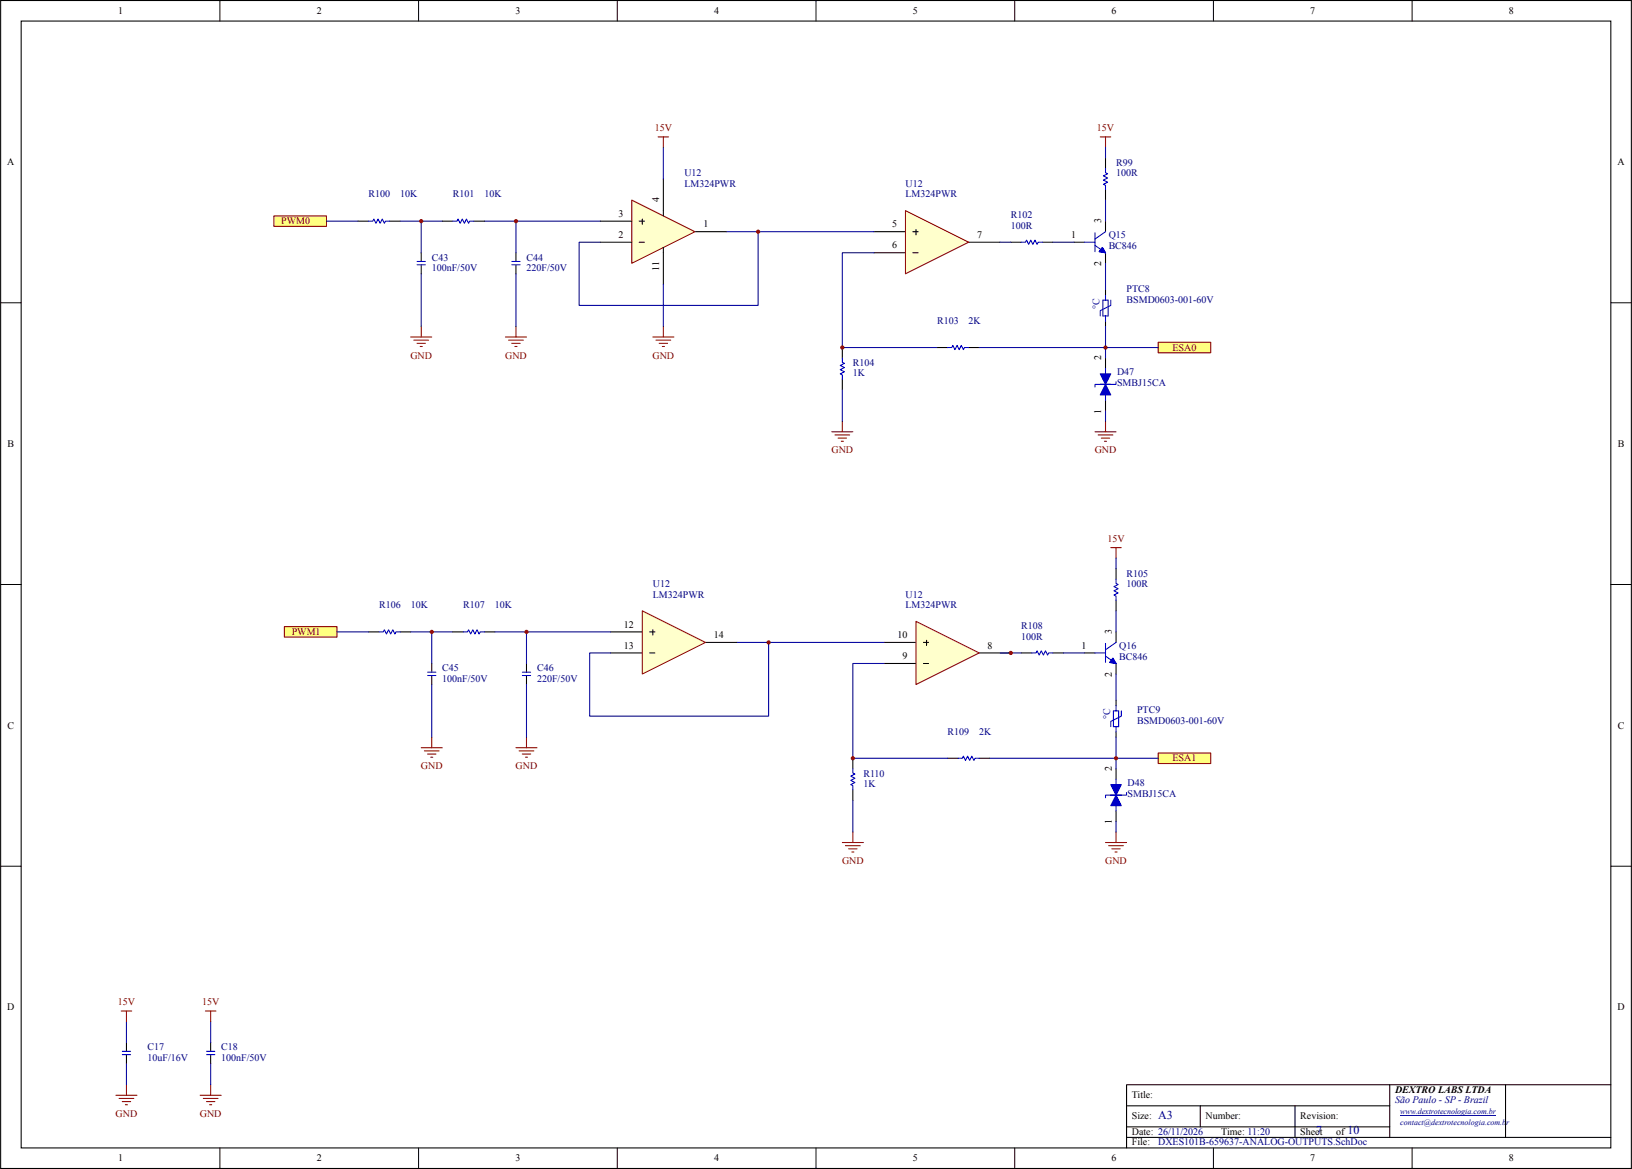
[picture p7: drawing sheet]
<svg xmlns="http://www.w3.org/2000/svg" width="394mm" height="282mm" viewBox="0 0 394 282" stroke-linecap="round" stroke-linejoin="round" font-family="sans-serif">
<path d="M.2 .1h393.3v281.7h-393.3zM5.1 5.1h383.5v271.7h-383.5z" fill="none" stroke="#000" stroke-width=".25"/>
<g fill="none" stroke="#000" stroke-width=".24">
<path d="M53 .1v5M101 .1v5M148.9 .1v5M196.8 .1v5M244.8 .1v5M292.7 .1v5M340.7 .1v5M.2 73h4.9M388.6 73h4.9M.2 140.9h4.9M388.6 140.9h4.9M.2 208.9h4.9"/>
<path d="M388.6 208.9h4.9M53 276.8v5M101 276.8v5M148.9 276.8v5M196.8 276.8v5M244.8 276.8v5M292.7 276.8v5M340.7 276.8v5"/>
</g>
<g fill="#ffff80" stroke="#800000" stroke-width=".25">
<path d="M66.1 52.1h12.7v2.5h-12.7z"/>
<path d="M68.6 151.1h12.7v2.5h-12.7z"/>
<path d="M279.4 82.5h12.7v2.6h-12.7z"/>
<path d="M279.4 181.6h12.7v2.5h-12.7z"/>
</g>
<path d="M337.8 268.9h23.1" fill="none" stroke="#000080" stroke-width=".24"/>
<path d="M160 43.2v7.6M167.6 55.9h7.7M160 61v7.6M271.8 266.7h63.5M271.8 274.3h116.8M271.8 271.7h63.5M289.5 266.7v5M312.4 266.7v7.6M335.3 261.6v12.7M363.2 261.6h-91.4v15.2M388.6 261.6h-25.4v12.7" fill="none" stroke="#000" stroke-width=".25"/>
<path d="M152.4 48.3l15.2 7.6-15.2 7.6z" fill="#ffc" stroke="#900" stroke-width=".25"/>
<path d="M144.8 58.4h7.6M144.8 53.3h7.6M154.2 58.4h1.3M154.2 53.3h1.3M154.9 52.8v1.3M160 50.8v1.3M160 59.7v1.3M210.8 55.9h7.6M233.7 58.4h7.6M210.8 61h7.6" fill="none" stroke="#000" stroke-width=".25"/>
<path d="M218.4 50.8l15.3 7.6-15.3 7.6z" fill="#ffc" stroke="#900" stroke-width=".25"/>
<g fill="none" stroke="#000" stroke-width=".25">
<path d="M220.2 55.9h1.3M221 55.4v1.2M243.8 58.4h2.6M251.5 58.4h2.5M259.1 58.4h2.5M266.7 53.3v2.6M220.2 61h1.3M266.7 61v2.5M266.7 69.8v1.3M266.7 77.5v1.2M203.2 83.8v2.5M203.2 91.4v2.6"/>
<path d="M226.1 83.8h2.5M233.7 83.8h2.5M266.7 86.3v2.6M266.7 96.5v2.5M147.3 157.5h7.6M147.3 152.4h7.6M170.2 154.9h7.6"/>
</g>
<g fill="none" stroke="#800000" stroke-width=".25">
<path d="M158.8 33h2.5M160 33v2.6M265.4 33h2.6M266.7 33v2.6M101.6 78.7v2.6M160 78.7v2.6M99.1 81.3h5.1M99.8 82h3.6M100.6 82.8h2M101.4 83.6h.5M157.5 81.3h5.1M158.2 82h3.6"/>
<path d="M159 82.8h2M159.8 83.6h.5M200.7 104.1h5M201.4 104.9h3.6M202.2 105.6h2M202.9 106.4h.6M203.2 101.6v2.5M264.2 104.1h5M264.9 104.9h3.6M265.7 105.6h2M266.4 106.4h.5M266.7 101.6v2.5"/>
</g>
<g fill="none" stroke="#00f" stroke-width=".25">
<path d="M246.4 58.4h1l.2-.5 .6 1 .5-1 .5 1 .5-1 .5 1 .2-.5h1.1M261.6 58.4h2.6M264.2 59.2l2.5 1.8M264.2 56.1v4.6M265.9 59.7l.8 1.3-1.5-.3zM266.7 55.9l-2.5 1.8M266.1 72.4h1.2v3.8h-1.2zM266.7 71.1v1.3M266.7 76.2v1.3M268 72.4v1.2l-2.6 1.3v1.3M203.2 86.3v1.1l.5 .2-1 .5 1 .5-1 .5 1 .5-1 .6 .5 .2v1M228.6 83.8h1l.3-.5 .5 1 .5-1 .5 1 .5-1 .5 1 .3-.5h1"/>
<path d="M265.4 92.7h2.6M266.1 91.4h1.2M266.7 88.9v7.6M269.2 92.1v.6h-5v.6"/>
</g>
<g fill="#00f" stroke="#00f" stroke-width=".25">
<path d="M265.9 59.7l.8 1.3-1.5-.3z"/>
<path d="M265.4 90.2h2.6l-1.3 2.5z"/>
<path d="M266.7 92.7l1.3 2.5h-2.6z"/>
</g>
<path d="M154.9 147.3l15.3 7.6-15.3 7.6z" fill="#ffc" stroke="#900" stroke-width=".25"/>
<path d="M156.7 157.5h1.3M156.7 152.4h1.3M157.5 151.9v1.2M213.4 160h7.6M213.4 154.9h7.6M236.2 157.5h7.6" fill="none" stroke="#000" stroke-width=".25"/>
<path d="M221 149.8l15.2 7.7-15.2 7.6z" fill="#ffc" stroke="#900" stroke-width=".25"/>
<g fill="none" stroke="#000" stroke-width=".25">
<path d="M266.7 38.1v2.5M86.4 53.3h2.5M94 53.3h2.5M106.7 53.3h2.5M114.3 53.3h2.6M266.7 45.7v2.6M101.6 61v2.1M101.6 63.9v2.1M124.5 61v2.1M124.5 63.9v2.1M269.2 137.1v2.6M88.9 152.4h2.6"/>
<path d="M96.5 152.4h2.6M104.2 160v2.1M109.2 152.4h2.6M116.9 152.4h2.5M127 160v2.1M222.8 160h1.2M222.8 154.9h1.2M223.5 154.4v1.3M246.4 157.5h2.5M254 157.5h2.5M261.6 157.5h2.6M269.2 144.8v2.5"/>
<path d="M269.2 152.4v2.5M269.2 160v2.5M104.2 163v2.1M127 163v2.1M269.2 168.9v1.3M269.2 176.5v1.3M205.7 182.9v2.5M205.7 190.5v2.5M228.6 182.9h2.5M236.2 182.9h2.6M269.2 185.4v2.5M269.2 195.6v2.5"/>
<path d="M30.5 251.4v2.1M30.5 254.4v2.1M50.8 251.4v2.1M50.8 254.4v2.1"/>
</g>
<g fill="none" stroke="#00f" stroke-width=".25">
<path d="M88.9 53.3h1l.3-.5 .5 1 .5-1 .5 1 .5-1 .5 1 .3-.5h1M109.2 53.3h1l.3-.5 .5 1 .5-1 .5 1 .5-1 .5 1 .3-.5h1M266.7 40.6v1.1l.5 .2-1 .5 1 .5-1 .5 1 .5-1 .5 .5 .3v1M100.6 63.9h2M100.6 63.1h2M123.5 63.9h2M123.5 63.1h2M269.2 139.7v1l.5 .2-1 .6 1 .5-1 .5 1 .5-1 .5 .5 .2v1.1M91.5 152.4h1l.2-.5 .5 1 .5-1 .5 1 .6-1 .5 1 .2-.5h1M111.8 152.4h1l.2-.5 .6 1 .5-1 .5 1 .5-1 .5 1 .2-.5h1.1M248.9 157.5h1l.3-.5 .5 1 .5-1 .5 1 .5-1 .5 1 .3-.5h1M264.2 157.5h2.5"/>
<path d="M266.7 158.2l2.5 1.8M266.7 155.2v4.5M268.5 158.7l.7 1.3-1.5-.3zM269.2 154.9l-2.5 1.8M103.2 162.9h2M103.2 162.1h2M126 162.9h2M126 162.1h2M268.6 171.4h1.3v3.8h-1.3zM269.2 170.2v1.2M269.2 175.2v1.3M270.5 171.4v1.3l-2.5 1.3v1.2"/>
<path d="M205.7 185.4v1l.5 .3-1 .5 1 .5-1 .5 1 .5-1 .5 .5 .3v1M231.1 182.9h1.1l.2-.6 .5 1.1 .5-1.1 .5 1.1 .5-1.1 .5 1.1 .3-.5h1M268 191.7h2.5M268.6 190.5h1.3M269.2 187.9v7.7M271.8 191.1v.6h-5.1v.7M29.5 254.3h2M29.5 253.5h2M49.8 254.3h2M49.8 253.5h2"/>
</g>
<g fill="none" stroke="#800000" stroke-width=".25">
<path d="M124.5 78.7v2.6M121.9 81.3h5.1M122.7 82h3.5M123.5 82.8h2M124.2 83.6h.5M268 132.1h2.5M269.2 132.1v2.5M104.2 177.8v2.5M127 177.8v2.5M101.6 180.3h5.1M102.4 181.1h3.5M103.1 181.8h2.1"/>
<path d="M103.9 182.6h.5M124.5 180.3h5M125.2 181.1h3.6M126 181.8h2M126.8 182.6h.5M203.2 203.2h5.1M204 203.9h3.5M204.7 204.7h2.1M205.5 205.5h.5M205.7 200.6v2.6M266.7 203.2h5.1M267.5 203.9h3.5"/>
<path d="M268.2 204.7h2M269 205.5h.5M269.2 200.6v2.6M29.2 243.8h2.6M30.5 243.8v2.5M49.6 243.8h2.5M50.8 243.8v2.5M28 264.1h5M28.7 264.9h3.6M29.5 265.6h2M30.2 266.4h.6M30.5 261.6v2.5"/>
<path d="M48.3 264.1h5.1M49 264.9h3.6M49.8 265.6h2M50.6 266.4h.5M50.8 261.6v2.5"/>
</g>
<g fill="#00f" stroke="#00f" stroke-width=".25">
<path d="M268.5 158.7l.7 1.3-1.5-.3z"/>
<path d="M268 189.2h2.5l-1.3 2.5z"/>
<path d="M269.2 191.7l1.3 2.6h-2.5z"/>
</g>
<g fill="none" stroke="#000080" stroke-width=".25">
<path d="M160 35.6v7.6M266.7 35.6v2.5M78.8 53.3h7.6M96.5 53.3h5.1v7.7M101.6 53.3h5.1M116.9 53.3h27.9M124.5 53.3v7.7M175.3 55.9h35.5M182.9 55.9v17.7h-43.2v-15.2h5.1M241.3 58.4h2.5M254 58.4h5.1M266.7 48.3v5"/>
<path d="M101.6 66v12.7M124.5 66v12.7M160 68.6v10.1M210.8 61h-7.6v22.8h22.9M266.7 78.7v5.1h-30.5M266.7 63.5v6.3M203.2 94v7.6M266.7 99v2.6M279.4 83.8h-12.7v2.5M269.2 134.6v2.5M81.3 152.4h7.6M99.1 152.4h5.1v7.6"/>
<path d="M104.2 152.4h5M119.4 152.4h27.9M127 152.4v7.6M177.8 154.9h35.6M185.4 154.9v17.8h-43.2v-15.2h5.1M213.4 160h-7.7v22.9h22.9M241.3 157.5h5.1M256.5 157.5h5.1M269.2 147.3v5.1M104.2 165.1v12.7M127 165.1v12.7M269.2 177.8v5.1h-30.4"/>
<path d="M269.2 162.5v6.4M205.7 193v7.6M269.2 198.1v2.5M279.4 182.9h-10.2v2.5M30.5 246.3v5.1M30.5 256.5v5.1M50.8 246.3v5.1M50.8 256.5v5.1"/>
</g>
<g fill="#800000">
<circle cx="101.6" cy="53.3" r=".51"/>
<circle cx="104.2" cy="152.4" r=".51"/>
<circle cx="124.5" cy="53.3" r=".51"/>
<circle cx="127" cy="152.4" r=".51"/>
<circle cx="182.9" cy="55.9" r=".51"/>
<circle cx="185.4" cy="154.9" r=".51"/>
<circle cx="203.2" cy="83.8" r=".51"/>
<circle cx="205.7" cy="182.9" r=".51"/>
<circle cx="243.8" cy="157.5" r=".51"/>
<circle cx="266.7" cy="83.8" r=".51"/>
<circle cx="269.2" cy="182.9" r=".51"/>
</g>
<g font-size="2.9">
<text x="219.7" y="56.8">+</text>
<text x="219.7" y="61.9">-</text>
<text x="156.2" y="153.3">+</text>
<text x="222.2" y="155.8">+</text>
<text x="156.2" y="158.4">-</text>
<text x="222.2" y="160.9">-</text>
</g>
<g font-size="2.9" fill="#000080">
<text x="279.4" y="269.9">A3</text>
<text x="317.5" y="273.5">7</text>
<text x="325.1" y="273.5">10</text>
</g>
<g font-size="2.4">
<text x="28.5" y="3.4">1</text>
<text x="76.4" y="3.4">2</text>
<text x="124.3" y="3.4">3</text>
<text x="172.3" y="3.4">4</text>
<text x="220.2" y="3.4">5</text>
<text x="268.1" y="3.4">6</text>
<text x="316.1" y="3.4">7</text>
<text x="364" y="3.4">8</text>
<text x="1.8" y="39.8">A</text>
<text x="390.2" y="39.8">A</text>
<text x="149.2" y="52.3">3</text>
<text x="159" y="48.8" transform="rotate(-90 159 48.8)">4</text>
<text x="265.7" y="53.8" transform="rotate(-90 265.7 53.8)">3</text>
<text x="149.2" y="57.4">2</text>
<text x="169.7" y="54.8">1</text>
<text x="215.2" y="59.9">6</text>
<text x="215.2" y="54.8">5</text>
<text x="235.7" y="57.4">7</text>
<text x="258.4" y="57.4">1</text>
<text x="159" y="65.3" transform="rotate(-90 159 65.3)">11</text>
<text x="265.7" y="64.2" transform="rotate(-90 265.7 64.2)">2</text>
<text x="265.7" y="86.9" transform="rotate(-90 265.7 86.9)">2</text>
<text x="265.7" y="99.7" transform="rotate(-90 265.7 99.7)">1</text>
<text x="1.8" y="107.8">B</text>
<text x="390.3" y="107.8">B</text>
<text x="150.5" y="151.3">12</text>
<text x="172.2" y="153.9">14</text>
<text x="216.5" y="153.9">10</text>
<text x="268.2" y="152.9" transform="rotate(-90 268.2 152.9)">3</text>
<text x="150.5" y="156.4">13</text>
<text x="217.7" y="159">9</text>
<text x="238.2" y="156.4">8</text>
<text x="260.9" y="156.4">1</text>
<text x="268.2" y="163.2" transform="rotate(-90 268.2 163.2)">2</text>
<text x="1.8" y="175.7">C</text>
<text x="390.3" y="175.7">C</text>
<text x="268.2" y="185.9" transform="rotate(-90 268.2 185.9)">2</text>
<text x="268.2" y="198.8" transform="rotate(-90 268.2 198.8)">1</text>
<text x="1.8" y="243.6">D</text>
<text x="390.2" y="243.6">D</text>
<text x="336.5" y="263.5">DEXTRO LABS LTDA</text>
<text x="273" y="264.7">Title:</text>
<text x="273" y="269.8">Size:</text>
<text x="290.8" y="269.8">Number:</text>
<text x="313.7" y="269.8">Revision:</text>
<text x="273" y="273.6">Date: 26/11/2026</text>
<text x="294.6" y="273.6">Time: 11:20</text>
<text x="313.7" y="273.6">Sheet</text>
<text x="322.3" y="273.6">of</text>
<text x="28.5" y="280.1">1</text>
<text x="76.4" y="280.1">2</text>
<text x="124.3" y="280.1">3</text>
<text x="172.3" y="280.1">4</text>
<text x="220.2" y="280.1">5</text>
<text x="268.1" y="280.1">6</text>
<text x="273" y="276.2">File:</text>
<text x="316.1" y="280.1">7</text>
<text x="364" y="280.1">8</text>
</g>
<g font-size="2.4" fill="#800000">
<text x="157.9" y="31.6">15V</text>
<text x="264.6" y="31.6">15V</text>
<text x="67.8" y="54.1">PWM0</text>
<text x="99" y="86.5">GND</text>
<text x="121.9" y="86.5">GND</text>
<text x="157.4" y="86.5">GND</text>
<text x="282.9" y="84.6">ESA0</text>
<text x="200.6" y="109.4">GND</text>
<text x="264.1" y="109.4">GND</text>
<text x="267.2" y="130.6">15V</text>
<text x="70.4" y="153.2">PWM1</text>
<text x="101.5" y="185.5">GND</text>
<text x="124.4" y="185.5">GND</text>
<text x="282.9" y="183.6">ESA1</text>
<text x="203.1" y="208.4">GND</text>
<text x="266.6" y="208.4">GND</text>
<text x="28.4" y="242.4">15V</text>
<text x="48.7" y="242.4">15V</text>
<text x="27.9" y="269.4">GND</text>
<text x="48.2" y="269.4">GND</text>
</g>
<g font-size="2.4" fill="#000080">
<text x="269.2" y="40">R99</text>
<text x="88.9" y="47.6">R100</text>
<text x="96.5" y="47.6">10K</text>
<text x="109.2" y="47.6">R101</text>
<text x="116.8" y="47.6">10K</text>
<text x="165.1" y="42.5">U12</text>
<text x="165.1" y="45.1">LM324PWR</text>
<text x="218.4" y="45.1">U12</text>
<text x="218.4" y="47.6">LM324PWR</text>
<text x="269.2" y="42.5">100R</text>
<text x="243.8" y="52.7">R102</text>
<text x="243.8" y="55.2">100R</text>
<text x="267.5" y="57.5">Q15</text>
<text x="104.2" y="62.8">C43</text>
<text x="104.2" y="65.4">100nF/50V</text>
<text x="127" y="62.8">C44</text>
<text x="127" y="65.4">220F/50V</text>
<text x="267.5" y="60">BC846</text>
<text x="271.8" y="70.5">PTC8</text>
<text x="271.8" y="73">BSMD0603-001-60V</text>
<text x="226.1" y="78.1">R103</text>
<text x="233.7" y="78.1">2K</text>
<text x="205.7" y="88.2">R104</text>
<text x="205.7" y="90.8">1K</text>
<text x="269.5" y="90.5">D47</text>
<text x="269.5" y="93.1">SMBJ15CA</text>
<text x="157.5" y="141.6">U12</text>
<text x="271.8" y="139">R105</text>
<text x="271.8" y="141.6">100R</text>
<text x="91.5" y="146.6">R106</text>
<text x="99.1" y="146.6">10K</text>
<text x="111.8" y="146.6">R107</text>
<text x="119.4" y="146.6">10K</text>
<text x="157.5" y="144.1">LM324PWR</text>
<text x="218.4" y="144.1">U12</text>
<text x="218.4" y="146.6">LM324PWR</text>
<text x="246.4" y="151.7">R108</text>
<text x="246.4" y="154.3">100R</text>
<text x="106.7" y="161.9">C45</text>
<text x="129.5" y="161.9">C46</text>
<text x="270" y="156.6">Q16</text>
<text x="270" y="159.1">BC846</text>
<text x="106.7" y="164.4">100nF/50V</text>
<text x="129.5" y="164.4">220F/50V</text>
<text x="274.3" y="172">PTC9</text>
<text x="228.6" y="177.1">R109</text>
<text x="236.2" y="177.1">2K</text>
<text x="274.3" y="174.6">BSMD0603-001-60V</text>
<text x="208.3" y="187.3">R110</text>
<text x="208.3" y="189.8">1K</text>
<text x="272" y="189.6">D48</text>
<text x="272" y="192.1">SMBJ15CA</text>
<text x="35.6" y="253.3">C17</text>
<text x="35.6" y="255.9">10uF/16V</text>
<text x="53.4" y="253.3">C18</text>
<text x="53.4" y="255.9">100nF/50V</text>
<text x="336.5" y="266">São Paulo - SP - Brazil</text>
<text x="279.4" y="276.2">DXES101B-659637-ANALOG-OUTPUTS.SchDoc</text>
</g>
<g font-size="2.4" fill="#00f">
<text x="265.3" y="74.4" transform="rotate(-90 265.3 74.4)">°C</text>
<text x="267.8" y="173.5" transform="rotate(-90 267.8 173.5)">°C</text>
</g>
<g font-size="1.9" fill="#000080">
<text x="337.8" y="268.7">www.dextrotecnologia.com.br</text>
<text x="337.8" y="271.2">contact@dextrotecnologia.com.br</text>
</g>
</svg>
